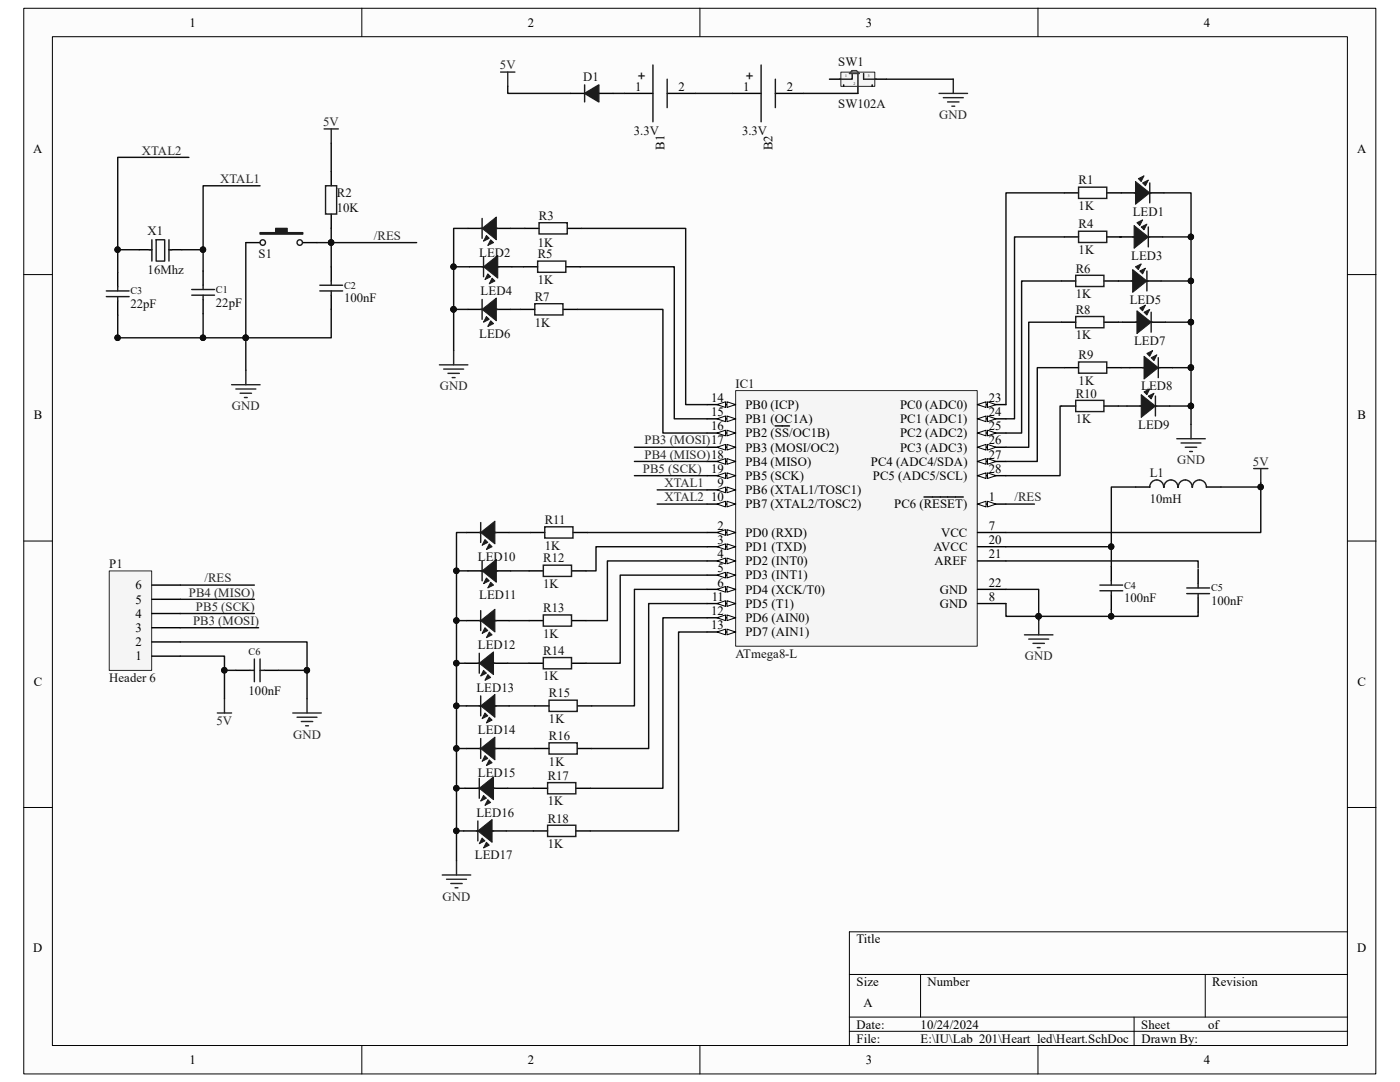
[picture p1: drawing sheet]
<svg xmlns="http://www.w3.org/2000/svg" width="279mm" height="216mm" viewBox="0 0 279 216" stroke-linecap="round" stroke-linejoin="round" font-family="sans-serif">
<path d="M4.8 1.7h269.8v212.6h-269.8z" fill="#fcfcfc"/>
<path d="M4.7 1.7h269.9v212.6h-269.9z" fill="none" stroke="#000" stroke-width=".2"/>
<path d="M10.5 7.4h258.4v201.2h-258.4z" fill="#fcfcfc"/>
<g fill="none" stroke="#000" stroke-width=".2">
<path d="M10.5 7.3h258.4v201.3h-258.4zM72.2 1.6v5.7M139.7 1.6v5.7M207.2 1.6v5.7M4.7 54.8h5.7M268.9 54.8h5.7M4.7 108h5.7M268.9 108h5.7M4.7 161.1h5.7M268.9 161.1h5.7M169.5 194.4h99.4M183.7 194.4v8.5"/>
<path d="M240.5 194.4v8.5M268.9 185.9h-99.4v22.7M72.2 208.6v5.7M139.7 208.6v5.7M169.5 202.9h99.4M169.5 205.8h99.4M207.2 208.6v5.7M226.3 202.9v5.7"/>
</g>
<path d="M146.9 78h48.1v50.9h-48.1z" fill="#f5f5f5"/>
<path d="M146.8 77.9h48.2v51h-48.2z" fill="none" stroke="#262626" stroke-width=".2"/>
<path d="M195.1 100.6h5.7" fill="none" stroke="#000" stroke-width=".28"/>
<path d="M195.1 100.6l1.7-.6v1.2z" fill="#fcfcfc"/>
<path d="M195.1 100.6l1.7-.6v1.2z" fill="none" stroke="#000" stroke-width=".2"/>
<path d="M197.1 100l1.7 .6-1.7 .6z" fill="#fcfcfc"/>
<path d="M197.1 100l1.7 .6-1.7 .6z" fill="none" stroke="#000" stroke-width=".2"/>
<path d="M184.4 99.2h7.8M141.1 106.3h5.7" fill="none" stroke="#000" stroke-width=".28"/>
<path d="M145.1 105.7l1.7 .6-1.7 .5z" fill="#fcfcfc"/>
<path d="M145.1 105.7l1.7 .6-1.7 .5z" fill="none" stroke="#000" stroke-width=".2"/>
<path d="M143.1 106.3l1.7-.6v1.1z" fill="#fcfcfc"/>
<path d="M143.1 106.3l1.7-.6v1.1z" fill="none" stroke="#000" stroke-width=".2"/>
<path d="M141.1 109.1h5.7" fill="none" stroke="#000" stroke-width=".28"/>
<path d="M145.1 108.5l1.7 .6-1.7 .6z" fill="#fcfcfc"/>
<path d="M145.1 108.5l1.7 .6-1.7 .6z" fill="none" stroke="#000" stroke-width=".2"/>
<path d="M143.1 109.1l1.7-.6v1.2z" fill="#fcfcfc"/>
<path d="M143.1 109.1l1.7-.6v1.2z" fill="none" stroke="#000" stroke-width=".2"/>
<path d="M141.1 111.9h5.7" fill="none" stroke="#000" stroke-width=".28"/>
<path d="M145.1 111.4l1.7 .5-1.7 .6z" fill="#fcfcfc"/>
<path d="M145.1 111.4l1.7 .5-1.7 .6z" fill="none" stroke="#000" stroke-width=".2"/>
<path d="M143.1 111.9l1.7-.5v1.1z" fill="#fcfcfc"/>
<path d="M143.1 111.9l1.7-.5v1.1z" fill="none" stroke="#000" stroke-width=".2"/>
<path d="M141.1 114.8h5.7" fill="none" stroke="#000" stroke-width=".28"/>
<path d="M145.1 114.2l1.7 .6-1.7 .5z" fill="#fcfcfc"/>
<path d="M145.1 114.2l1.7 .6-1.7 .5z" fill="none" stroke="#000" stroke-width=".2"/>
<path d="M143.1 114.8l1.7-.6v1.1z" fill="#fcfcfc"/>
<path d="M143.1 114.8l1.7-.6v1.1z" fill="none" stroke="#000" stroke-width=".2"/>
<path d="M141.1 117.6h5.7" fill="none" stroke="#000" stroke-width=".28"/>
<path d="M145.1 117l1.7 .6-1.7 .6z" fill="#fcfcfc"/>
<path d="M145.1 117l1.7 .6-1.7 .6z" fill="none" stroke="#000" stroke-width=".2"/>
<path d="M143.1 117.6l1.7-.6v1.2z" fill="#fcfcfc"/>
<path d="M143.1 117.6l1.7-.6v1.2z" fill="none" stroke="#000" stroke-width=".2"/>
<path d="M141.1 97.8h5.7M195.1 106.3h5.7M195.1 120.4h5.7" fill="none" stroke="#000" stroke-width=".28"/>
<path d="M145.1 97.2l1.7 .6-1.7 .5z" fill="#fcfcfc"/>
<path d="M145.1 97.2l1.7 .6-1.7 .5z" fill="none" stroke="#000" stroke-width=".2"/>
<path d="M143.1 97.8l1.7-.6v1.1z" fill="#fcfcfc"/>
<path d="M143.1 97.8l1.7-.6v1.1z" fill="none" stroke="#000" stroke-width=".2"/>
<path d="M141.1 100.6h5.7" fill="none" stroke="#000" stroke-width=".28"/>
<path d="M145.1 100l1.7 .6-1.7 .6z" fill="#fcfcfc"/>
<path d="M145.1 100l1.7 .6-1.7 .6z" fill="none" stroke="#000" stroke-width=".2"/>
<path d="M143.1 100.6l1.7-.6v1.2z" fill="#fcfcfc"/>
<path d="M143.1 100.6l1.7-.6v1.2z" fill="none" stroke="#000" stroke-width=".2"/>
<path d="M141.1 120.4h5.7" fill="none" stroke="#000" stroke-width=".28"/>
<path d="M145.1 119.9l1.7 .5-1.7 .6z" fill="#fcfcfc"/>
<path d="M145.1 119.9l1.7 .5-1.7 .6z" fill="none" stroke="#000" stroke-width=".2"/>
<path d="M143.1 120.4l1.7-.5v1.1z" fill="#fcfcfc"/>
<path d="M143.1 120.4l1.7-.5v1.1z" fill="none" stroke="#000" stroke-width=".2"/>
<path d="M141.1 123.3h5.7" fill="none" stroke="#000" stroke-width=".28"/>
<path d="M145.1 122.7l1.7 .6-1.7 .5z" fill="#fcfcfc"/>
<path d="M145.1 122.7l1.7 .6-1.7 .5z" fill="none" stroke="#000" stroke-width=".2"/>
<path d="M143.1 123.3l1.7-.6v1.1z" fill="#fcfcfc"/>
<path d="M143.1 123.3l1.7-.6v1.1z" fill="none" stroke="#000" stroke-width=".2"/>
<path d="M141.1 126.1h5.7" fill="none" stroke="#000" stroke-width=".28"/>
<path d="M145.1 125.5l1.7 .6-1.7 .6z" fill="#fcfcfc"/>
<path d="M145.1 125.5l1.7 .6-1.7 .6z" fill="none" stroke="#000" stroke-width=".2"/>
<path d="M143.1 126.1l1.7-.6v1.2z" fill="#fcfcfc"/>
<path d="M143.1 126.1l1.7-.6v1.2z" fill="none" stroke="#000" stroke-width=".2"/>
<path d="M141.1 80.7h5.7" fill="none" stroke="#000" stroke-width=".28"/>
<path d="M145.1 80.2l1.7 .5-1.7 .6z" fill="#fcfcfc"/>
<path d="M145.1 80.2l1.7 .5-1.7 .6z" fill="none" stroke="#000" stroke-width=".2"/>
<path d="M143.1 80.7l1.7-.5v1.1z" fill="#fcfcfc"/>
<path d="M143.1 80.7l1.7-.5v1.1z" fill="none" stroke="#000" stroke-width=".2"/>
<path d="M141.1 83.6h5.7" fill="none" stroke="#000" stroke-width=".28"/>
<path d="M145.1 83l1.7 .6-1.7 .5z" fill="#fcfcfc"/>
<path d="M145.1 83l1.7 .6-1.7 .5z" fill="none" stroke="#000" stroke-width=".2"/>
<path d="M143.1 83.6l1.7-.6v1.1z" fill="#fcfcfc"/>
<path d="M143.1 83.6l1.7-.6v1.1z" fill="none" stroke="#000" stroke-width=".2"/>
<path d="M141.1 86.4h5.7" fill="none" stroke="#000" stroke-width=".28"/>
<path d="M145.1 85.8l1.7 .6-1.7 .6z" fill="#fcfcfc"/>
<path d="M145.1 85.8l1.7 .6-1.7 .6z" fill="none" stroke="#000" stroke-width=".2"/>
<path d="M143.1 86.4l1.7-.6v1.2z" fill="#fcfcfc"/>
<path d="M143.1 86.4l1.7-.6v1.2z" fill="none" stroke="#000" stroke-width=".2"/>
<path d="M141.1 89.2h5.7M154.7 85h2.9" fill="none" stroke="#000" stroke-width=".28"/>
<path d="M145.1 88.7l1.7 .5-1.7 .6z" fill="#fcfcfc"/>
<path d="M145.1 88.7l1.7 .5-1.7 .6z" fill="none" stroke="#000" stroke-width=".2"/>
<path d="M143.1 89.2l1.7-.5v1.1z" fill="#fcfcfc"/>
<path d="M143.1 89.2l1.7-.5v1.1z" fill="none" stroke="#000" stroke-width=".2"/>
<path d="M141.1 92.1h5.7" fill="none" stroke="#000" stroke-width=".28"/>
<path d="M145.1 91.5l1.7 .6-1.7 .5z" fill="#fcfcfc"/>
<path d="M145.1 91.5l1.7 .6-1.7 .5z" fill="none" stroke="#000" stroke-width=".2"/>
<path d="M143.1 92.1l1.7-.6v1.1z" fill="#fcfcfc"/>
<path d="M143.1 92.1l1.7-.6v1.1z" fill="none" stroke="#000" stroke-width=".2"/>
<path d="M141.1 94.9h5.7" fill="none" stroke="#000" stroke-width=".28"/>
<path d="M145.1 94.3l1.7 .6-1.7 .6z" fill="#fcfcfc"/>
<path d="M145.1 94.3l1.7 .6-1.7 .6z" fill="none" stroke="#000" stroke-width=".2"/>
<path d="M143.1 94.9l1.7-.6v1.2z" fill="#fcfcfc"/>
<path d="M143.1 94.9l1.7-.6v1.2z" fill="none" stroke="#000" stroke-width=".2"/>
<path d="M195.1 80.7h5.7M195.1 109.1h5.7M195.1 111.9h5.7M195.1 117.6h5.7" fill="none" stroke="#000" stroke-width=".28"/>
<path d="M195.1 80.7l1.7-.5v1.1z" fill="#fcfcfc"/>
<path d="M195.1 80.7l1.7-.5v1.1z" fill="none" stroke="#000" stroke-width=".2"/>
<path d="M197.1 80.2l1.7 .5-1.7 .6z" fill="#fcfcfc"/>
<path d="M197.1 80.2l1.7 .5-1.7 .6z" fill="none" stroke="#000" stroke-width=".2"/>
<path d="M195.1 83.6h5.7" fill="none" stroke="#000" stroke-width=".28"/>
<path d="M195.1 83.6l1.7-.6v1.1z" fill="#fcfcfc"/>
<path d="M195.1 83.6l1.7-.6v1.1z" fill="none" stroke="#000" stroke-width=".2"/>
<path d="M197.1 83l1.7 .6-1.7 .5z" fill="#fcfcfc"/>
<path d="M197.1 83l1.7 .6-1.7 .5z" fill="none" stroke="#000" stroke-width=".2"/>
<path d="M195.1 86.4h5.7" fill="none" stroke="#000" stroke-width=".28"/>
<path d="M195.1 86.4l1.7-.6v1.2z" fill="#fcfcfc"/>
<path d="M195.1 86.4l1.7-.6v1.2z" fill="none" stroke="#000" stroke-width=".2"/>
<path d="M197.1 85.8l1.7 .6-1.7 .6z" fill="#fcfcfc"/>
<path d="M197.1 85.8l1.7 .6-1.7 .6z" fill="none" stroke="#000" stroke-width=".2"/>
<path d="M195.1 89.2h5.7" fill="none" stroke="#000" stroke-width=".28"/>
<path d="M195.1 89.2l1.7-.5v1.1z" fill="#fcfcfc"/>
<path d="M195.1 89.2l1.7-.5v1.1z" fill="none" stroke="#000" stroke-width=".2"/>
<path d="M197.1 88.7l1.7 .5-1.7 .6z" fill="#fcfcfc"/>
<path d="M197.1 88.7l1.7 .5-1.7 .6z" fill="none" stroke="#000" stroke-width=".2"/>
<path d="M195.1 92.1h5.7" fill="none" stroke="#000" stroke-width=".28"/>
<path d="M195.1 92.1l1.7-.6v1.1z" fill="#fcfcfc"/>
<path d="M195.1 92.1l1.7-.6v1.1z" fill="none" stroke="#000" stroke-width=".2"/>
<path d="M197.1 91.5l1.7 .6-1.7 .5z" fill="#fcfcfc"/>
<path d="M197.1 91.5l1.7 .6-1.7 .5z" fill="none" stroke="#000" stroke-width=".2"/>
<path d="M195.1 94.9h5.7" fill="none" stroke="#000" stroke-width=".28"/>
<path d="M195.1 94.9l1.7-.6v1.2z" fill="#fcfcfc"/>
<path d="M195.1 94.9l1.7-.6v1.2z" fill="none" stroke="#000" stroke-width=".2"/>
<path d="M197.1 94.3l1.7 .6-1.7 .6z" fill="#fcfcfc"/>
<path d="M197.1 94.3l1.7 .6-1.7 .6z" fill="none" stroke="#000" stroke-width=".2"/>
<path d="M227.2 35.6l1.1-.5-.5 1.1z" fill="#1c1c1c"/>
<path d="M227.2 35.6l1.1-.5-.5 1.1z" fill="none" stroke="#1c1c1c" stroke-width=".2"/>
<path d="M228 36.5l1.2-.6-.6 1.2z" fill="#1c1c1c"/>
<path d="M228 36.5l1.2-.6-.6 1.2z" fill="none" stroke="#1c1c1c" stroke-width=".2"/>
<path d="M226.6 36.2l2.9 2.3-2.9 2.3z" fill="#1c1c1c"/>
<path d="M226.6 36.2l2.9 2.3-2.9 2.3z" fill="none" stroke="#1c1c1c" stroke-width=".2"/>
<path d="M226.3 38.5h.9M229.2 38.5h.5M229.5 36.5v4" fill="none" stroke="#1c1c1c" stroke-width=".28"/>
<path d="M223.8 38.5h2.8M229.5 38.5h2.8" fill="none" stroke="#000" stroke-width=".28"/>
<path d="M226.9 44.4l1.1-.5-.5 1.1z" fill="#1c1c1c"/>
<path d="M226.9 44.4l1.1-.5-.5 1.1z" fill="none" stroke="#1c1c1c" stroke-width=".2"/>
<path d="M227.8 45.3l1.1-.6-.6 1.2z" fill="#1c1c1c"/>
<path d="M227.8 45.3l1.1-.6-.6 1.2z" fill="none" stroke="#1c1c1c" stroke-width=".2"/>
<path d="M226.3 45l2.9 2.3-2.9 2.2z" fill="#1c1c1c"/>
<path d="M226.3 45l2.9 2.3-2.9 2.2z" fill="none" stroke="#1c1c1c" stroke-width=".2"/>
<path d="M226 47.3h.9M228.9 47.3h.6M229.2 45.3v4" fill="none" stroke="#1c1c1c" stroke-width=".28"/>
<path d="M223.5 47.3h2.8M229.2 47.3h2.8" fill="none" stroke="#000" stroke-width=".28"/>
<path d="M226.6 53.2l1.2-.5-.6 1.1z" fill="#1c1c1c"/>
<path d="M226.6 53.2l1.2-.5-.6 1.1z" fill="none" stroke="#1c1c1c" stroke-width=".2"/>
<path d="M227.5 54.1l1.1-.6-.6 1.1z" fill="#1c1c1c"/>
<path d="M227.5 54.1l1.1-.6-.6 1.1z" fill="none" stroke="#1c1c1c" stroke-width=".2"/>
<path d="M226 53.8l2.9 2.3-2.9 2.2z" fill="#1c1c1c"/>
<path d="M226 53.8l2.9 2.3-2.9 2.2z" fill="none" stroke="#1c1c1c" stroke-width=".2"/>
<path d="M225.8 56.1h.8M228.6 56.1h.6M228.9 54.1v4" fill="none" stroke="#1c1c1c" stroke-width=".28"/>
<path d="M223.2 56.1h2.8M228.9 56.1h2.8" fill="none" stroke="#000" stroke-width=".28"/>
<path d="M227.5 61.5l1.1-.6-.6 1.1z" fill="#1c1c1c"/>
<path d="M227.5 61.5l1.1-.6-.6 1.1z" fill="none" stroke="#1c1c1c" stroke-width=".2"/>
<path d="M228.3 62.3l1.2-.6-.6 1.2z" fill="#1c1c1c"/>
<path d="M228.3 62.3l1.2-.6-.6 1.2z" fill="none" stroke="#1c1c1c" stroke-width=".2"/>
<path d="M226.9 62l2.8 2.3-2.8 2.3z" fill="#1c1c1c"/>
<path d="M226.9 62l2.8 2.3-2.8 2.3z" fill="none" stroke="#1c1c1c" stroke-width=".2"/>
<path d="M226.6 64.3h.9M229.5 64.3h.5M229.7 62.3v4" fill="none" stroke="#1c1c1c" stroke-width=".28"/>
<path d="M224.1 64.3h2.8M229.7 64.3h2.9" fill="none" stroke="#000" stroke-width=".28"/>
<path d="M228.9 70.5l1.1-.5-.5 1.1z" fill="#1c1c1c"/>
<path d="M228.9 70.5l1.1-.5-.5 1.1z" fill="none" stroke="#1c1c1c" stroke-width=".2"/>
<path d="M229.7 71.4l1.2-.6-.6 1.1z" fill="#1c1c1c"/>
<path d="M229.7 71.4l1.2-.6-.6 1.1z" fill="none" stroke="#1c1c1c" stroke-width=".2"/>
<path d="M228.3 71.1l2.9 2.3-2.9 2.2z" fill="#1c1c1c"/>
<path d="M228.3 71.1l2.9 2.3-2.9 2.2z" fill="none" stroke="#1c1c1c" stroke-width=".2"/>
<path d="M228 73.4h.9M230.9 73.4h.5M231.2 71.4v3.9" fill="none" stroke="#1c1c1c" stroke-width=".28"/>
<path d="M225.5 73.4h2.8M231.2 73.4h2.8" fill="none" stroke="#000" stroke-width=".28"/>
<path d="M228.3 78.2l1.2-.6-.6 1.2z" fill="#1c1c1c"/>
<path d="M228.3 78.2l1.2-.6-.6 1.2z" fill="none" stroke="#1c1c1c" stroke-width=".2"/>
<path d="M229.2 79l1.1-.5-.6 1.1z" fill="#1c1c1c"/>
<path d="M229.2 79l1.1-.5-.6 1.1z" fill="none" stroke="#1c1c1c" stroke-width=".2"/>
<path d="M227.8 78.8l2.8 2.2-2.8 2.3z" fill="#1c1c1c"/>
<path d="M227.8 78.8l2.8 2.2-2.8 2.3z" fill="none" stroke="#1c1c1c" stroke-width=".2"/>
<path d="M230.6 79v4M227.5 81h.8M230.3 81h.6" fill="none" stroke="#1c1c1c" stroke-width=".28"/>
<path d="M224.9 81h2.9M230.6 81h2.8" fill="none" stroke="#000" stroke-width=".28"/>
<path d="M97.6 151.6l.6 .6-1.1 .6z" fill="#1c1c1c"/>
<path d="M97.6 151.6l.6 .6-1.1 .6z" fill="none" stroke="#1c1c1c" stroke-width=".2"/>
<path d="M96.8 150.8l.6 .5-1.2 .6z" fill="#1c1c1c"/>
<path d="M96.8 150.8l.6 .5-1.2 .6z" fill="none" stroke="#1c1c1c" stroke-width=".2"/>
<path d="M95.9 149.4l2.9-2.3v4.5z" fill="#1c1c1c"/>
<path d="M95.9 149.4l2.9-2.3v4.5z" fill="none" stroke="#1c1c1c" stroke-width=".2"/>
<path d="M95.6 149.4h.6M95.9 147.4v3.9M98.2 149.4h.9" fill="none" stroke="#1c1c1c" stroke-width=".28"/>
<path d="M93.1 149.4h2.8M98.8 149.4h2.8" fill="none" stroke="#000" stroke-width=".28"/>
<path d="M97.6 143.1l.6 .6-1.1 .6z" fill="#1c1c1c"/>
<path d="M97.6 143.1l.6 .6-1.1 .6z" fill="none" stroke="#1c1c1c" stroke-width=".2"/>
<path d="M96.8 142.3l.6 .5-1.2 .6z" fill="#1c1c1c"/>
<path d="M96.8 142.3l.6 .5-1.2 .6z" fill="none" stroke="#1c1c1c" stroke-width=".2"/>
<path d="M95.9 140.9l2.9-2.3v4.5z" fill="#1c1c1c"/>
<path d="M95.9 140.9l2.9-2.3v4.5z" fill="none" stroke="#1c1c1c" stroke-width=".2"/>
<path d="M95.9 138.9v3.9M95.6 140.9h.6M98.2 140.9h.9" fill="none" stroke="#1c1c1c" stroke-width=".28"/>
<path d="M93.1 140.9h2.8M98.8 140.9h2.8" fill="none" stroke="#000" stroke-width=".28"/>
<path d="M97.4 134.6l.5 .6-1.1 .5z" fill="#1c1c1c"/>
<path d="M97.4 134.6l.5 .6-1.1 .5z" fill="none" stroke="#1c1c1c" stroke-width=".2"/>
<path d="M96.5 133.8l.6 .5-1.2 .6z" fill="#1c1c1c"/>
<path d="M96.5 133.8l.6 .5-1.2 .6z" fill="none" stroke="#1c1c1c" stroke-width=".2"/>
<path d="M95.6 132.3l2.9-2.2v4.5z" fill="#1c1c1c"/>
<path d="M95.6 132.3l2.9-2.2v4.5z" fill="none" stroke="#1c1c1c" stroke-width=".2"/>
<path d="M95.4 132.3h.5M95.6 130.4v3.9M97.9 132.3h.9" fill="none" stroke="#1c1c1c" stroke-width=".28"/>
<path d="M92.8 132.3h2.8M98.5 132.3h2.8" fill="none" stroke="#000" stroke-width=".28"/>
<path d="M97.6 126.1l.6 .6-1.1 .5z" fill="#1c1c1c"/>
<path d="M97.6 126.1l.6 .6-1.1 .5z" fill="none" stroke="#1c1c1c" stroke-width=".2"/>
<path d="M96.8 125.3l.6 .5-1.2 .6z" fill="#1c1c1c"/>
<path d="M96.8 125.3l.6 .5-1.2 .6z" fill="none" stroke="#1c1c1c" stroke-width=".2"/>
<path d="M95.9 123.8l2.9-2.2v4.5z" fill="#1c1c1c"/>
<path d="M95.9 123.8l2.9-2.2v4.5z" fill="none" stroke="#1c1c1c" stroke-width=".2"/>
<path d="M95.6 123.8h.6M95.9 121.9v3.9M98.2 123.8h.9" fill="none" stroke="#1c1c1c" stroke-width=".28"/>
<path d="M93.1 123.8h2.8M98.8 123.8h2.8" fill="none" stroke="#000" stroke-width=".28"/>
<path d="M97.9 116.2l.6 .5-1.1 .6z" fill="#1c1c1c"/>
<path d="M97.9 116.2l.6 .5-1.1 .6z" fill="none" stroke="#1c1c1c" stroke-width=".2"/>
<path d="M97.1 115.3l.5 .6-1.1 .6z" fill="#1c1c1c"/>
<path d="M97.1 115.3l.5 .6-1.1 .6z" fill="none" stroke="#1c1c1c" stroke-width=".2"/>
<path d="M96.2 113.9l2.9-2.3v4.6z" fill="#1c1c1c"/>
<path d="M96.2 113.9l2.9-2.3v4.6z" fill="none" stroke="#1c1c1c" stroke-width=".2"/>
<path d="M95.9 113.9h.6M96.2 111.9v4M98.5 113.9h.8" fill="none" stroke="#1c1c1c" stroke-width=".28"/>
<path d="M93.4 113.9h2.8M99.1 113.9h2.8" fill="none" stroke="#000" stroke-width=".28"/>
<path d="M97.6 108.5l.6 .6-1.1 .6z" fill="#1c1c1c"/>
<path d="M97.6 108.5l.6 .6-1.1 .6z" fill="none" stroke="#1c1c1c" stroke-width=".2"/>
<path d="M96.8 107.7l.6 .5-1.2 .6z" fill="#1c1c1c"/>
<path d="M96.8 107.7l.6 .5-1.2 .6z" fill="none" stroke="#1c1c1c" stroke-width=".2"/>
<path d="M95.9 106.3l2.9-2.3v4.5z" fill="#1c1c1c"/>
<path d="M95.9 106.3l2.9-2.3v4.5z" fill="none" stroke="#1c1c1c" stroke-width=".2"/>
<path d="M95.6 106.3h.6M95.9 104.3v3.9M98.2 106.3h.9" fill="none" stroke="#1c1c1c" stroke-width=".28"/>
<path d="M93.1 106.3h2.8M98.8 106.3h2.8" fill="none" stroke="#000" stroke-width=".28"/>
<path d="M97.4 159.6l.5 .5-1.1 .6z" fill="#1c1c1c"/>
<path d="M97.4 159.6l.5 .5-1.1 .6z" fill="none" stroke="#1c1c1c" stroke-width=".2"/>
<path d="M96.5 158.7l.6 .6-1.2 .5z" fill="#1c1c1c"/>
<path d="M96.5 158.7l.6 .6-1.2 .5z" fill="none" stroke="#1c1c1c" stroke-width=".2"/>
<path d="M95.6 157.3l2.9-2.3v4.6z" fill="#1c1c1c"/>
<path d="M95.6 157.3l2.9-2.3v4.6z" fill="none" stroke="#1c1c1c" stroke-width=".2"/>
<path d="M95.4 157.3h.5M95.6 155.3v4M97.9 157.3h.9" fill="none" stroke="#1c1c1c" stroke-width=".28"/>
<path d="M92.8 157.3h2.8M98.5 157.3h2.8" fill="none" stroke="#000" stroke-width=".28"/>
<path d="M97.1 168.1l.5 .5-1.1 .6z" fill="#1c1c1c"/>
<path d="M97.1 168.1l.5 .5-1.1 .6z" fill="none" stroke="#1c1c1c" stroke-width=".2"/>
<path d="M96.2 167.2l.6 .6-1.2 .6z" fill="#1c1c1c"/>
<path d="M96.2 167.2l.6 .6-1.2 .6z" fill="none" stroke="#1c1c1c" stroke-width=".2"/>
<path d="M95.4 165.8l2.8-2.3v4.6z" fill="#1c1c1c"/>
<path d="M95.4 165.8l2.8-2.3v4.6z" fill="none" stroke="#1c1c1c" stroke-width=".2"/>
<path d="M95.1 165.8h.5M95.4 163.8v4M97.6 165.8h.9" fill="none" stroke="#1c1c1c" stroke-width=".28"/>
<path d="M92.5 165.8h2.9M98.2 165.8h2.8" fill="none" stroke="#000" stroke-width=".28"/>
<path d="M234.9 87.5h5.6M235.7 88.4h4M236.6 89.2h2.2M237.4 90.1h.6M237.7 84.7v2.8M88.3 174.6h5.6M89.1 175.4h4M90 176.3h2.2M90.8 177.1h.6M91.1 171.8v2.8" fill="none" stroke="#262626" stroke-width=".28"/>
<path d="M98.2 55.5l.6 .6-1.2 .5z" fill="#1c1c1c"/>
<path d="M98.2 55.5l.6 .6-1.2 .5z" fill="none" stroke="#1c1c1c" stroke-width=".2"/>
<path d="M97.4 54.6l.5 .6-1.1 .6z" fill="#1c1c1c"/>
<path d="M97.4 54.6l.5 .6-1.1 .6z" fill="none" stroke="#1c1c1c" stroke-width=".2"/>
<path d="M96.5 53.2l2.8-2.2v4.5z" fill="#1c1c1c"/>
<path d="M96.5 53.2l2.8-2.2v4.5z" fill="none" stroke="#1c1c1c" stroke-width=".2"/>
<path d="M96.2 53.2h.6M96.5 51.2v4M98.8 53.2h.8" fill="none" stroke="#1c1c1c" stroke-width=".28"/>
<path d="M93.7 53.2h2.8M99.3 53.2h2.9" fill="none" stroke="#000" stroke-width=".28"/>
<path d="M97.9 47.8l.6 .6-1.1 .6z" fill="#1c1c1c"/>
<path d="M97.9 47.8l.6 .6-1.1 .6z" fill="none" stroke="#1c1c1c" stroke-width=".2"/>
<path d="M97.1 47l.5 .6-1.1 .5z" fill="#1c1c1c"/>
<path d="M97.1 47l.5 .6-1.1 .5z" fill="none" stroke="#1c1c1c" stroke-width=".2"/>
<path d="M96.2 45.6l2.9-2.3v4.5z" fill="#1c1c1c"/>
<path d="M96.2 45.6l2.9-2.3v4.5z" fill="none" stroke="#1c1c1c" stroke-width=".2"/>
<path d="M95.9 45.6h.6M96.2 43.6v4M98.5 45.6h.8" fill="none" stroke="#1c1c1c" stroke-width=".28"/>
<path d="M93.4 45.6h2.8M99.1 45.6h2.8" fill="none" stroke="#000" stroke-width=".28"/>
<path d="M97.9 64l.6 .6-1.1 .5z" fill="#1c1c1c"/>
<path d="M97.9 64l.6 .6-1.1 .5z" fill="none" stroke="#1c1c1c" stroke-width=".2"/>
<path d="M97.1 63.2l.5 .5-1.1 .6z" fill="#1c1c1c"/>
<path d="M97.1 63.2l.5 .5-1.1 .6z" fill="none" stroke="#1c1c1c" stroke-width=".2"/>
<path d="M96.2 61.7l2.9-2.2v4.5z" fill="#1c1c1c"/>
<path d="M96.2 61.7l2.9-2.2v4.5z" fill="none" stroke="#1c1c1c" stroke-width=".2"/>
<path d="M21.2 59.2h4.6M21.2 58.1h4.6M23.5 57.2v.9M23.5 59.2v.8M38.3 58.9h4.5M38.3 57.8h4.5M40.5 56.9v.9M40.5 58.9v.9M96.2 59.8v3.9M95.9 61.7h.6M98.5 61.7h.8" fill="none" stroke="#1c1c1c" stroke-width=".28"/>
<path d="M23.5 54.4v2.8M40.5 54.1v2.8M40.5 59.8v2.8M49.1 48.4h2.8M60.4 48.4h2.9M23.5 60v2.9M93.4 61.7h2.8M99.1 61.7h2.8" fill="none" stroke="#000" stroke-width=".28"/>
<path d="M64.7 25.7h2.8M66.1 25.7v2.9M46.2 76.8h5.7M47.1 77.6h3.9M47.9 78.5h2.3M48.8 79.3h.5M49.1 73.9v2.9M87.7 72.8h5.7M88.5 73.6h4M89.4 74.5h2.3M90.3 75.3h.5M90.5 70v2.8" fill="none" stroke="#262626" stroke-width=".28"/>
<path d="M51.9 46.4h3.1v-.8h2.3v.8h3.1v.3h-8.5z" fill-rule="evenodd" fill="#1c1c1c"/>
<g fill="none" stroke="#1c1c1c" stroke-width=".28">
<path d="M130.3 13v11.3M133.1 15.8v5.7M151.9 13v11.3M154.7 15.8v5.7M65 37.1h2.2v5.6h-2.2zM215.2 37.4h5.7v2.2h-5.7zM29.7 49.8h.6M30.3 47.8v4.3M31.2 47.8h1.7v4.3h-1.7zM33.7 47.8v4.3M33.7 49.8h.6M51.9 46.4h3.1v-.8h2.3v.8h3.1v.3h-8.5z"/>
<path d="M107.3 52.1h5.6v2.2h-5.6zM107.6 44.4h5.6v2.3h-5.6zM214.7 54.9h5.6v2.3h-5.6zM215.2 46.1h5.7v2.3h-5.7zM106.7 60.6h5.7v2.2h-5.7zM214.7 63.2h5.6v2.2h-5.6zM214.7 79.9h5.6v2.2h-5.6zM215.2 72.2h5.7v2.3h-5.7zM232.2 97.2a1.39 1.39 0 0 0-1.4-1.4 1.39 1.39 0 0 0-1.3 1.4M235.1 97.2a1.39 1.39 0 0 0-1.4-1.4 1.39 1.39 0 0 0-1.4 1.4M237.9 97.2a1.39 1.39 0 0 0-1.4-1.4 1.39 1.39 0 0 0-1.4 1.4M240.8 97.2a1.39 1.39 0 0 0-1.4-1.4 1.39 1.39 0 0 0-1.4 1.4"/>
<path d="M108.4 112.8h5.7v2.2h-5.7zM108.7 105.1h5.6v2.3h-5.6zM108.4 122.7h5.7v2.2h-5.7zM108.4 131.2h5.7v2.3h-5.7zM109.6 139.7h5.6v2.3h-5.6zM109.3 156.2h5.6v2.2h-5.6zM109.6 148.2h5.6v2.3h-5.6zM109.3 164.7h5.6v2.2h-5.6z"/>
<circle cx="52.4" cy="48.4" r=".55"/>
<circle cx="59.8" cy="48.4" r=".55"/>
</g>
<g fill="none" stroke="#000" stroke-width=".28">
<path d="M124.6 18.6h5.7M133.1 18.6h5.7M146.2 18.6h5.7M154.7 18.6h5.7M66.1 34.2v2.9M212.4 38.5h2.8M220.9 38.5h2.9M27.8 49.8h2.5M33.7 49.8h2.6M66.1 42.7v2.9M104.5 53.2h2.8M104.7 45.6h2.9"/>
<path d="M113 53.2h2.8M113.3 45.6h2.8M211.8 56.1h2.9M212.4 47.3h2.8M220.4 56.1h2.8M220.9 47.3h2.9M103.9 61.7h2.8M112.4 61.7h2.9M211.8 64.3h2.9M212.4 73.4h2.8M220.4 64.3h2.8M220.9 73.4h2.9"/>
<path d="M211.8 81h2.9M220.4 81h2.8M226.6 97.2h2.9M240.8 97.2h2.9M105.6 113.9h2.8M105.9 106.3h2.8M114.1 113.9h2.9M114.4 106.3h2.8M105.6 123.8h2.8M105.6 132.3h2.8M114.1 123.8h2.9M114.1 132.3h2.9"/>
<path d="M106.4 157.3h2.9M106.7 140.9h2.9M106.7 149.4h2.9M115 157.3h2.8M115.3 140.9h2.8M115.3 149.4h2.8M106.4 165.8h2.9M115 165.8h2.8"/>
</g>
<g fill="none" stroke="#262626" stroke-width=".28">
<path d="M99.9 14.4h2.9M101.3 14.4v2.8M187.4 18.6h5.7M188.3 19.5h3.9M190.3 15.8v2.8M189.1 20.3h2.3M190 21.2h.5M250.2 93.5h2.8M251.6 93.5v2.8M44.8 139.4v2.9M61.3 139.4v2.9M204.5 126.7h5.6"/>
<path d="M205.3 127.5h4M206.2 128.4h2.2M207 129.2h.6M207.3 123.8v2.9M43.4 142.3h2.8M58.4 142.3h5.7M59.3 143.1h4M60.1 144h2.3M61 144.8h.6"/>
</g>
<path d="M21.8 114h8.5v19.8h-8.5z" fill="#f5f5f5"/>
<path d="M21.8 113.9h8.5v19.9h-8.5z" fill="none" stroke="#262626" stroke-width=".2"/>
<path d="M165.5 15.8h2.9M171.2 17.2v1.4M174.1 15.8h2.8M30.3 119.6h5.7M30.3 116.7h5.7M30.3 130.9h5.7M30.3 128.1h5.7M30.3 125.3h5.7M30.3 122.4h5.7" fill="none" stroke="#000" stroke-width=".28"/>
<path d="M167.9 14.4h6.7v2.8h-6.7z" fill="#f5f5f5"/>
<path d="M167.8 14.4h6.8v2.8h-6.8z" fill="none" stroke="#262626" stroke-width=".2"/>
<g fill="none" stroke="#1c1c1c" stroke-width=".28">
<path d="M170.1 14.7v1.1h-2.6M171.2 14.7v2.5M172.4 14.7v1.1h2.5M63.8 58.1h4.6M63.8 56.9h4.6M66.1 56.1v.8M66.1 58.1v.8M219.5 117.9h4.6M219.5 116.7h4.6M221.8 115.9v.8M221.8 117.9v.8M236.8 118.4h4.6"/>
<path d="M236.8 117.3h4.6M239.1 116.5v.8M239.1 118.4v.9M49.9 133.8h.9M50.8 131.5v4.5M51.9 131.5v4.5M51.9 133.8h.9"/>
</g>
<path d="M170.1 14.1h.8l.6 .6h-2z" fill="none" stroke="#393939" stroke-width=".28"/>
<path d="M113.8 18.6h2.9M119.5 18.6h2.9M168.4 16.9v.3M174.1 16.9v.3M66.1 53.2v2.9M66.1 58.9v2.8M221.8 113.1v2.8M221.8 118.7v2.9M239.1 113.6v2.9M239.1 119.3v2.8M47.1 133.8h2.8M52.8 133.8h2.8" fill="none" stroke="#000" stroke-width=".28"/>
<g fill="none" stroke="#0e0e0e" stroke-width=".28">
<path d="M101.3 17.2v1.4h12.5M122.4 18.6h2.2M138.8 18.6h7.4M160.4 18.6h10.8M176.9 15.8h13.4M37.7 31.4h-14.2v23M51.9 37.1h-11.4v17M66.1 28.6v5.6M212.4 38.5h-11.6v42.2M232.3 38.5h5.4v25.8M23.5 49.8h4.3M36.3 49.8h4.2"/>
<path d="M49.1 48.4v25.5M63.3 48.4h19.9M66.1 45.6v7.6M90.5 53.2h3.2M93.4 45.6h-2.9v16.1M101.9 45.6h2.8M102.2 53.2h2.3M115.8 53.2h18.8v30.4h6.5M116.1 45.6h20.7v35.1h4.3M211.8 56.1h-7.9v30.3h-3.1M212.4 47.3h-9.9v36.3h-1.7M223.5 47.3h.3"/>
<path d="M231.7 56.1h6M232 47.3h5.7M23.5 62.9v4.5M40.5 62.6v4.8M66.1 61.7v5.7h-42.9M90.5 61.7h2.9M90.5 61.7v8.3M101.9 61.7h2M115.3 61.7h17v24.7h8.8M211.8 64.3h-6.5v24.9h-4.5M212.4 73.4h-5.4v18.7h-6.2M223.2 64.3h.9"/>
<path d="M223.8 73.4h1.7M232.6 64.3h5.1M234 73.4h3.7M237.7 64.3v20.4M126.6 89.2h14.5M126.6 94.9h14.5M126.6 92.1h14.5M131.2 97.8h9.9M211.8 81h-.2v13.9h-10.8M223.2 81h1.7M226.6 97.2h-4.8v11.9M233.4 81h4.3"/>
<path d="M243.7 97.2h7.9M251.6 96.3v10h-50.8M36 119.6h14.8M36 116.7h14.8M91.1 113.9h2.3M93.1 106.3h-2v59.5h1.4M101.6 106.3h4.3M101.9 113.9h3.7M117.2 106.3h23.9M131.2 100.6h9.9M141.1 109.1h-22.2v4.8h-1.9M141.1 111.9h-19.9v11.9h-4.2"/>
<path d="M141.1 114.8h-17.3v17.5h-6.8M141.1 117.6h-14.5v23.3h-8.5M200.8 111.9h38.3v1.4M200.8 117.6h6.5v5.4h31.8v-.9M200.8 109.1h21v4M200.8 100.6h5.6M36 128.1h25.3v11.3M36 130.9h8.8v2.9M36 122.4h14.8M36 125.3h15.6M47.1 133.8h-2.3v5.6M55.6 133.8h5.7"/>
<path d="M91.1 123.8h2M91.1 132.3h1.7M101.3 132.3h4.3M101.6 123.8h4M141.1 120.4h-11.6v29h-11.4M141.1 123.3h-8.8v34h-14.5M141.1 126.1h-5.7v39.7h-17.6M200.8 120.4v2.6h6.5v.8M221.8 121.6v1.4M91.1 140.9h2M91.1 149.4h2M91.1 157.3h1.7"/>
<path d="M101.3 157.3h5.1M101.6 140.9h5.1M101.6 149.4h5.1M91.1 165.8v6M101 165.8h5.4"/>
</g>
<g fill="#0e0e0e" stroke="#0e0e0e" stroke-width=".2">
<circle cx="91.1" cy="113.9" r=".55"/>
<circle cx="91.1" cy="123.8" r=".55"/>
<circle cx="91.1" cy="132.3" r=".55"/>
<circle cx="91.1" cy="140.8" r=".55"/>
<circle cx="91.1" cy="157.3" r=".55"/>
<circle cx="91.1" cy="149.3" r=".55"/>
<circle cx="91.1" cy="165.8" r=".55"/>
<circle cx="90.5" cy="53.2" r=".55"/>
<circle cx="90.5" cy="61.7" r=".55"/>
<circle cx="40.5" cy="49.8" r=".55"/>
<circle cx="23.5" cy="49.8" r=".55"/>
<circle cx="66.1" cy="48.4" r=".55"/>
<circle cx="23.5" cy="67.4" r=".55"/>
<circle cx="49" cy="67.4" r=".55"/>
<circle cx="40.5" cy="67.4" r=".55"/>
<circle cx="237.7" cy="47.3" r=".55"/>
<circle cx="237.7" cy="56.1" r=".55"/>
<circle cx="237.7" cy="64.3" r=".55"/>
<circle cx="237.7" cy="73.4" r=".55"/>
<circle cx="237.7" cy="81" r=".55"/>
<circle cx="207.3" cy="123" r=".55"/>
<circle cx="221.7" cy="109.1" r=".55"/>
<circle cx="251.6" cy="97.2" r=".55"/>
<circle cx="61.2" cy="133.7" r=".55"/>
<circle cx="44.8" cy="133.7" r=".55"/>
<circle cx="221.7" cy="123" r=".55"/>
</g>
<path d="M116.7 18.6l2.8-1.7v3.4z" fill="#1c1c1c"/>
<path d="M116.7 18.6l2.8-1.7v3.4zM116.7 16.9v3.4" fill="none" stroke="#1c1c1c" stroke-width=".28"/>
<g font-size="2.8" fill="#0e0e0e">
<text x="129" y="16" transform="rotate(-90 129 16)">+</text>
<text x="150.6" y="16" transform="rotate(-90 150.6 16)">+</text>
</g>
<g font-size="2.5">
<text x="37.8" y="5.3">1</text>
<text x="105.3" y="5.3">2</text>
<text x="172.8" y="5.3">3</text>
<text x="240.2" y="5.3">4</text>
<text x="126.7" y="18.1">1</text>
<text x="135.4" y="18.1">2</text>
<text x="148.3" y="18.1">1</text>
<text x="157" y="18.1">2</text>
<text x="132.6" y="29.9" transform="rotate(-90 132.6 29.9)">B1</text>
<text x="6.6" y="30.5">A</text>
<text x="154.2" y="30" transform="rotate(-90 154.2 30)">B2</text>
<text x="270.8" y="30.5">A</text>
<text x="6.7" y="83.7">B</text>
<text x="141.9" y="80.2">14</text>
<text x="141.9" y="83">15</text>
<text x="148.8" y="81.6">PB0 (ICP)</text>
<text x="179.6" y="81.6">PC0 (ADC0)</text>
<text x="197.4" y="80.2">23</text>
<text x="197.4" y="83">24</text>
<text x="270.9" y="83.7">B</text>
<text x="141.9" y="85.9">16</text>
<text x="148.8" y="84.5">PB1 (OC1A)</text>
<text x="148.8" y="87.3">PB2 (SS/OC1B)</text>
<text x="179.6" y="84.5">PC1 (ADC1)</text>
<text x="179.6" y="87.3">PC2 (ADC2)</text>
<text x="197.4" y="85.9">25</text>
<text x="197.4" y="88.7">26</text>
<text x="141.9" y="94.4">19</text>
<text x="148.8" y="90.1">PB3 (MOSI/OC2)</text>
<text x="148.8" y="92.9">PB4 (MISO)</text>
<text x="148.8" y="95.8">PB5 (SCK)</text>
<text x="173.8" y="92.9">PC4 (ADC4/SDA)</text>
<text x="174.2" y="95.8">PC5 (ADC5/SCL)</text>
<text x="179.6" y="90.1">PC3 (ADC3)</text>
<text x="197.4" y="91.5">27</text>
<text x="197.4" y="94.4">28</text>
<text x="141.9" y="100">10</text>
<text x="143.2" y="97.2">9</text>
<text x="148.8" y="98.6">PB6 (XTAL1/TOSC1)</text>
<text x="148.8" y="101.4">PB7 (XTAL2/TOSC2)</text>
<text x="178.5" y="101.4">PC6 (RESET)</text>
<text x="197.4" y="100">1</text>
<text x="143.2" y="105.7">2</text>
<text x="148.8" y="107.1">PD0 (RXD)</text>
<text x="187.8" y="107.1">VCC</text>
<text x="197.4" y="105.7">7</text>
<text x="143.2" y="108.5">3</text>
<text x="143.2" y="111.4">4</text>
<text x="148.8" y="109.9">PD1 (TXD)</text>
<text x="148.8" y="112.8">PD2 (INT0)</text>
<text x="186.3" y="109.9">AVCC</text>
<text x="186.5" y="112.8">AREF</text>
<text x="197.4" y="108.5">20</text>
<text x="197.4" y="111.4">21</text>
<text x="27.1" y="117.6">6</text>
<text x="142" y="119.9">11</text>
<text x="143.2" y="114.2">5</text>
<text x="143.2" y="117.1">6</text>
<text x="148.8" y="115.6">PD3 (INT1)</text>
<text x="148.8" y="118.4">PD4 (XCK/T0)</text>
<text x="187.5" y="118.4">GND</text>
<text x="197.4" y="119.9">8</text>
<text x="197.4" y="117.1">22</text>
<text x="27.1" y="123.3">4</text>
<text x="27.1" y="120.4">5</text>
<text x="141.9" y="122.7">12</text>
<text x="141.9" y="125.6">13</text>
<text x="148.8" y="121.3">PD5 (T1)</text>
<text x="148.8" y="124.1">PD6 (AIN0)</text>
<text x="187.5" y="121.3">GND</text>
<text x="27.1" y="131.8">1</text>
<text x="27.1" y="128.9">2</text>
<text x="27.1" y="126.1">3</text>
<text x="148.8" y="127">PD7 (AIN1)</text>
<text x="6.7" y="136.8">C</text>
<text x="270.9" y="136.8">C</text>
<text x="6.6" y="190">D</text>
<text x="170.9" y="188.2">Title</text>
<text x="270.8" y="190">D</text>
<text x="170.9" y="196.7">Size</text>
<text x="185.1" y="196.7">Number</text>
<text x="241.9" y="196.7">Revision</text>
<text x="172.3" y="201">A</text>
<text x="170.9" y="205.2">Date:</text>
<text x="170.9" y="208.1">File:</text>
<text x="183.7" y="208.1">E:\IU\Lab_201\Heart_led\Heart.SchDoc</text>
<text x="183.7" y="205.2">10/24/2024</text>
<text x="227.8" y="205.2">Sheet</text>
<text x="227.8" y="208.1">Drawn By:</text>
<text x="241.1" y="205.2">of</text>
<text x="37.8" y="212.3">1</text>
<text x="105.3" y="212.3">2</text>
<text x="172.8" y="212.3">3</text>
<text x="240.2" y="212.3">4</text>
</g>
<g font-size="2.5" fill="#262626">
<text x="99.8" y="13.8">5V</text>
<text x="187.5" y="23.7">GND</text>
<text x="64.5" y="25.2">5V</text>
<text x="28.3" y="30.9">XTAL2</text>
<text x="43.9" y="36.5">XTAL1</text>
<text x="74.6" y="47.8">/RES</text>
<text x="87.8" y="77.9">GND</text>
<text x="46.3" y="81.9">GND</text>
<text x="128.6" y="88.7">PB3 (MOSI)17</text>
<text x="128.3" y="94.4">PB5 (SCK)</text>
<text x="128.6" y="91.5">PB4 (MISO)18</text>
<text x="234.9" y="92.7">GND</text>
<text x="250.1" y="92.9">5V</text>
<text x="132.6" y="97.2">XTAL1</text>
<text x="132.6" y="100">XTAL2</text>
<text x="202.5" y="100">/RES</text>
<text x="37.7" y="119">PB4 (MISO)</text>
<text x="40.8" y="116.2">/RES</text>
<text x="38.5" y="124.7">PB3 (MOSI)</text>
<text x="39.1" y="121.9">PB5 (SCK)</text>
<text x="204.5" y="131.8">GND</text>
<text x="43.2" y="144.6">5V</text>
<text x="58.5" y="147.4">GND</text>
<text x="88.3" y="179.7">GND</text>
</g>
<g font-size="2.5" fill="#0e0e0e">
<text x="116.4" y="16.1">D1</text>
<text x="167.3" y="13.3">SW1</text>
<text x="167.3" y="21.5">SW102A</text>
<text x="126.5" y="26.9">3.3V</text>
<text x="148.1" y="26.9">3.3V</text>
<text x="67.2" y="39.4">R2</text>
<text x="215.3" y="41.9">1K</text>
<text x="215.3" y="36.8">R1</text>
<text x="29.5" y="47">X1</text>
<text x="67.2" y="42.2">10K</text>
<text x="107.6" y="43.9">R3</text>
<text x="215.3" y="45.6">R4</text>
<text x="226.1" y="43.1">LED1</text>
<text x="51.6" y="51.6">S1</text>
<text x="95.6" y="51.3">LED2</text>
<text x="107.3" y="49.3">1K</text>
<text x="107.3" y="51.6">R5</text>
<text x="215.3" y="50.7">1K</text>
<text x="225.8" y="51.8">LED3</text>
<text x="29.5" y="54.7">16Mhz</text>
<text x="95.9" y="58.9">LED4</text>
<text x="107.3" y="56.6">1K</text>
<text x="214.7" y="59.5">1K</text>
<text x="214.7" y="54.4">R6</text>
<text x="26" y="61.5">22pF</text>
<text x="43.1" y="61.2">22pF</text>
<text x="68.7" y="60.3">100nF</text>
<text x="106.7" y="65.2">1K</text>
<text x="106.7" y="60">R7</text>
<text x="214.7" y="62.6">R8</text>
<text x="225.5" y="60.6">LED5</text>
<text x="95.6" y="67.4">LED6</text>
<text x="214.7" y="67.7">1K</text>
<text x="215.3" y="71.7">R9</text>
<text x="226.3" y="68.8">LED7</text>
<text x="146.8" y="77.3">IC1</text>
<text x="215.3" y="76.8">1K</text>
<text x="227.8" y="77.9">LED8</text>
<text x="214.7" y="79.3">R10</text>
<text x="214.7" y="84.5">1K</text>
<text x="227.2" y="85.6">LED9</text>
<text x="229.4" y="95.2">L1</text>
<text x="229.4" y="100.3">10mH</text>
<text x="108.7" y="104.6">R11</text>
<text x="21.8" y="113.4">P1</text>
<text x="95.4" y="111.9">LED10</text>
<text x="108.4" y="112.2">R12</text>
<text x="108.7" y="109.7">1K</text>
<text x="95.6" y="119.6">LED11</text>
<text x="108.4" y="117.3">1K</text>
<text x="108.4" y="122.1">R13</text>
<text x="224.3" y="120.2">100nF</text>
<text x="241.7" y="120.7">100nF</text>
<text x="95.4" y="129.5">LED12</text>
<text x="108.4" y="127.3">1K</text>
<text x="108.4" y="130.6">R14</text>
<text x="146.8" y="131.2">ATmega8-L</text>
<text x="21.8" y="136.1">Header 6</text>
<text x="108.4" y="135.8">1K</text>
<text x="49.6" y="138.6">100nF</text>
<text x="95.1" y="138">LED13</text>
<text x="109.6" y="139.1">R15</text>
<text x="95.4" y="146.5">LED14</text>
<text x="109.6" y="144.3">1K</text>
<text x="109.6" y="147.7">R16</text>
<text x="95.4" y="155">LED15</text>
<text x="109.3" y="155.6">R17</text>
<text x="109.6" y="152.8">1K</text>
<text x="109.3" y="160.7">1K</text>
<text x="95.1" y="163">LED16</text>
<text x="109.3" y="164.1">R18</text>
<text x="94.8" y="171.5">LED17</text>
<text x="109.3" y="169.2">1K</text>
</g>
<g font-size="2" fill="#0e0e0e">
<text x="26" y="58.8">C3</text>
<text x="43.1" y="58.5">C1</text>
<text x="68.7" y="57.6">C2</text>
<text x="224.3" y="117.4">C4</text>
<text x="241.7" y="118">C5</text>
<text x="49.6" y="130.8">C6</text>
</g>
<g font-size=".8" fill="#0e0e0e">
<text x="168.7" y="15.4">1</text>
<text x="170.3" y="17.1">2</text>
<text x="173.2" y="15.4">3</text>
</g>
</svg>
